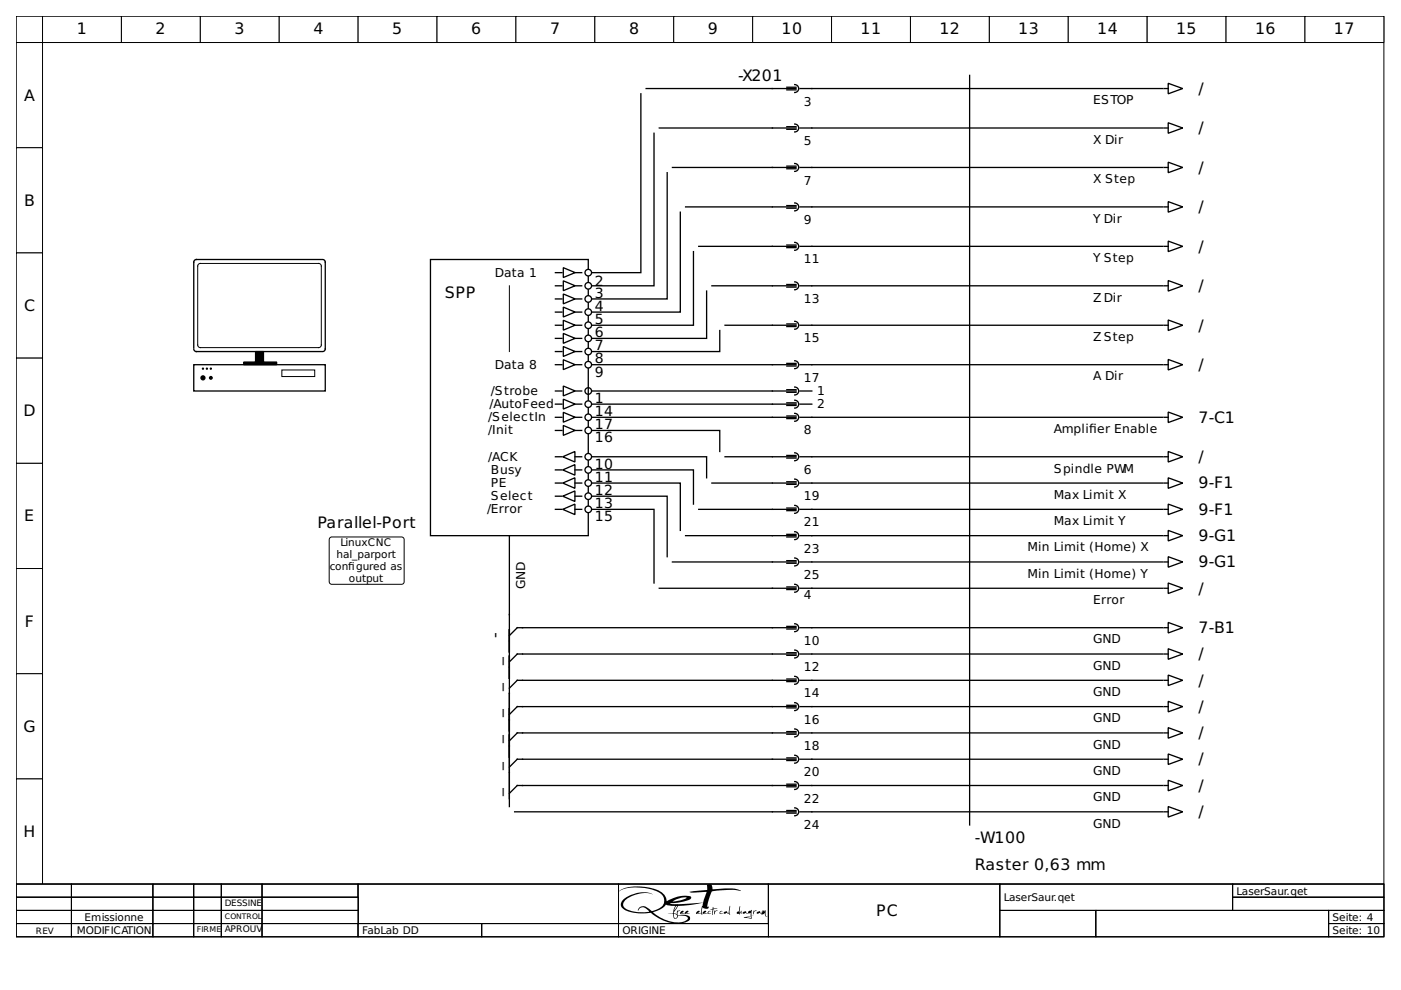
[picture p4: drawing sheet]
<svg xmlns="http://www.w3.org/2000/svg" width="297mm" height="210mm" viewBox="0 0 297 210" stroke-linecap="round" stroke-linejoin="round" font-family="sans-serif">
<path d="M3.4 3.4h290v184.1h-290z" fill="none" stroke="#000" stroke-width=".21"/>
<g fill="#fff" stroke="#000" stroke-width=".21">
<path d="M3.4 3.4h5.6v5.6h-5.6z"/>
<path d="M9 3.4h16.7v5.6h-16.7z"/>
<path d="M25.7 3.4h16.8v5.6h-16.8z"/>
<path d="M42.5 3.4h16.7v5.6h-16.7z"/>
<path d="M59.2 3.4h16.7v5.6h-16.7z"/>
<path d="M75.9 3.4h16.8v5.6h-16.8z"/>
<path d="M92.7 3.4h16.7v5.6h-16.7z"/>
<path d="M109.4 3.4h16.7v5.6h-16.7z"/>
<path d="M126.1 3.4h16.7v5.6h-16.7z"/>
<path d="M142.8 3.4h16.8v5.6h-16.8z"/>
<path d="M159.6 3.4h16.7v5.6h-16.7z"/>
<path d="M176.3 3.4h16.7v5.6h-16.7z"/>
<path d="M193 3.4h16.8v5.6h-16.8z"/>
<path d="M209.8 3.4h16.7v5.6h-16.7z"/>
<path d="M226.5 3.4h16.7v5.6h-16.7z"/>
<path d="M243.2 3.4h16.8v5.6h-16.8z"/>
<path d="M260 3.4h16.7v5.6h-16.7z"/>
<path d="M276.7 3.4h16.7v5.6h-16.7z"/>
<path d="M3.4 9h5.6v22.3h-5.6z"/>
<path d="M3.4 31.3h5.6v22.3h-5.6z"/>
<path d="M3.4 53.6h5.6v22.3h-5.6z"/>
<path d="M3.4 75.9h5.6v22.3h-5.6z"/>
<path d="M3.4 98.2h5.6v22.3h-5.6z"/>
<path d="M3.4 120.5h5.6v22.3h-5.6z"/>
<path d="M3.4 142.8h5.6v22.4h-5.6z"/>
<path d="M3.4 165.2h5.6v22.3h-5.6z"/>
<path d="M3.4 187.5h290v11.1h-290z"/>
<path d="M3.4 187.5h11.7v2.7h-11.7z"/>
</g>
<path d="M3.4 187.5h11.7v2.7h-11.7z" fill="none" stroke="#000" stroke-width=".21"/>
<path d="M15.1 187.5h17.3v2.7h-17.3z" fill="#fff" stroke="#000" stroke-width=".21"/>
<path d="M15.1 187.5h17.3v2.7h-17.3z" fill="none" stroke="#000" stroke-width=".21"/>
<path d="M32.4 187.5h8.7v2.7h-8.7z" fill="#fff" stroke="#000" stroke-width=".21"/>
<path d="M32.4 187.5h8.7v2.7h-8.7z" fill="none" stroke="#000" stroke-width=".21"/>
<path d="M41.1 187.5h5.8v2.7h-5.8z" fill="#fff" stroke="#000" stroke-width=".21"/>
<path d="M41.1 187.5h5.8v2.7h-5.8z" fill="none" stroke="#000" stroke-width=".21"/>
<path d="M46.9 187.5h8.7v2.7h-8.7z" fill="#fff" stroke="#000" stroke-width=".21"/>
<path d="M46.9 187.5h8.7v2.7h-8.7z" fill="none" stroke="#000" stroke-width=".21"/>
<path d="M55.6 187.5h20.3v2.7h-20.3z" fill="#fff" stroke="#000" stroke-width=".21"/>
<path d="M55.6 187.5h20.3v2.7h-20.3z" fill="none" stroke="#000" stroke-width=".21"/>
<path d="M75.9 187.5h55.2v8.3h-55.2z" fill="#fff" stroke="#000" stroke-width=".21"/>
<path d="M75.9 187.5h55.2v8.3h-55.2z" fill="none" stroke="#000" stroke-width=".21"/>
<path d="M131.1 187.5h31.8v8.3h-31.8z" fill="#fff" stroke="#000" stroke-width=".21"/>
<g fill="#000">
<path d="M144.4 193.2l.5-.1v.1l-.6 .4a.72 .72 0 0 0 1-.3l.5-.2 .2 .1-.1 .2-.6 .2h1l-.8 .2-.3-.2-.9 .2-.1-.2zM149.1 193.3l.5-.2 .1 .1-.6 .4a.97 .97 0 0 0 1.2-.4h.4l-.3 .1-.2 .4 .6-.1a.67 .67 0 0 1-.8 0l-.9 .2-.2-.1zM150.6 192.8l.5-.1v-.4l.2 .3h.5l.2 .1a.7 .7 0 0 0-.7 .2 .7 .7 0 0 0-.2 .7l-.1 .4 .1-1.2zM151.5 193l.1 .2 .6-.1a.58 .58 0 0 0-.7 .8l-.1-.5zM152.7 193.2h.5a.37 .37 0 0 0-.5 .4h.7l-.8 .1zM154.7 192.1v1.3l.1 .2h-.1l.1 .3h-.1a1.03 1.03 0 0 0-1.2-.2v-.3l.6-.2 .1 .2 .2 .2zM156.9 192.1l-.1 1.4 .4-.4v.6l-.2-.3-.1 .5-.7-.2v-.1l.4-.4zM159.8 193.1h.6a.59 .59 0 0 0-.6 .8zM160.5 193.4l.6-.3 .1 .3 .2 .2 .2-.6 .1 .5 .2-.5 .1 .3 .3-.3a1.18 1.18 0 0 0 .3 1.2l.2-.1-.5 .2-.2-.8-.2 .3-.1-.1-.2 .3a.83 .83 0 0 0-1.1-.3z"/>
<path d="M144.4 193.2l-.2 .5 .3 .1 .7-.2 .3 .2 .8-.2h-1l.7-.4a.52 .52 0 0 0-.9 .4l-.8 .1 .6-.4-.1-.2zM144.4 193.2l.4-.1 .1 .2-.5 .4 .7-.1 .7-.5 .1 .1v.2l-.6 .2h1l-.8 .2-.3-.2a.66 .66 0 0 1-1 0z"/>
<path d="M149.1 193.3l-.2 .4 .2 .1 .9-.2 .4 .2 .4-.2-.6 .1 .2-.4h.3l-.1-.2-.3 .1-.3 .4h-.3h-.6l.5-.2v-.3zM149.1 193.3l.3-.2 .3 .1-.1 .2-.5 .2 .2 .1a.78 .78 0 0 0 1-.5l.4 .1a.29 .29 0 0 0-.4 0 .29 .29 0 0 0 0 .4l.5-.1-.4 .2-.4-.2-.9 .2-.2-.1z"/>
<path d="M131.2 189l1.7-.7 2.9-.1a8.9 8.9 0 0 1 4.2 1.2l.3 .3a1.91 1.91 0 0 1-1.2 3.2l-1 .2a1.89 1.89 0 0 0-2.6-.7l-.3 .5 .1 .2a1.04 1.04 0 0 1 .8-.7 1.04 1.04 0 0 1 1 .4l.5 .4v.1a8.1 8.1 0 0 1-5-.7l-.5-.7v-.3l.7-.9 .9-.6 2.3-.7h1.3l1.1 .2-1.4-.4a7.1 7.1 0 0 0-3.9 .9 1.81 1.81 0 0 0-1.3 2.2 5.9 5.9 0 0 0 4.3 1.4l1.9-.2 1.7 1.2a6.3 6.3 0 0 0 6.5 .4 .7 .7 0 0 0 0-.8 .7 .7 0 0 0-.7-.3l-1.7 .1-.2-.2 .1-.6 .5-.2-.1-.1-.5 .1-.1 .7-.7-.3 1-1.4 2.8-.3 2.5-.4-.5 2.2h-.9l.6-.2 .1-.2-.2-.1-.3 .1-.3 .4 .2 .2 .8-.2 .3 .3-.1-.4 .2-1.2 .1 .2 .5 .2 .6-.2v-.3l-.2 .1v-.5l.9-2.8 4.3-.3 1.9 .2-1.6-.5-4.4 .2-.2-1a.58 .58 0 0 0-.8-.1 .58 .58 0 0 0-.2 .8v.4l-3.8 .4 .7 .2 3-.2-.7 2.3-5.1 .3h-1.4l-.6-.2 2.3-.2 2.1-.7 .1-.5-.8-.2-2 .2-2.3 1-.1-.4a3.7 3.7 0 0 0-3.3-2.4 10.6 10.6 0 0 0-6.2 .3zM131.2 189a7.8 7.8 0 0 1 6.3-.8l2.2 .6a2.62 2.62 0 0 1 1.7 2.3l.7-.4a6.4 6.4 0 0 1 4.3-.6l.1 .4a8 8 0 0 1-4.1 1h-.4l.6 .2h1.4l5.1-.3 .7-2.3-3 .2-.7-.2 3.8-.4v-1l.2-.2a.84 .84 0 0 1 1 1.1l2.7-.2a6.1 6.1 0 0 1 3.2 .4l.1 .1-2.2-.2-3.8 .3a5.3 5.3 0 0 0-1.1 2.6v.7h.3l-.1 .2-.3 .2a.69 .69 0 0 1-.9-.4l-.2 1.2 .1 .4-.3-.3-.8 .2-.2-.2 .3-.4 .3-.1 .2 .1-.1 .2-.6 .2h.9l.5-2.2-2.5 .4-2.8 .3-.9 1.5 .6 .2 .1-.8 .6 .1-.4 .1a.61 .61 0 0 0 0 .9l1-.1 .9 .1 .5 .2 .1 .4a1.37 1.37 0 0 1-1.4 1l-1.4 .1-1-.1a15.6 15.6 0 0 1-4.7-2.2l-2.7 .1-1.5-.2-1.2-.5a1.21 1.21 0 0 1-.8-1.2 3.8 3.8 0 0 1 3-2.2l2.2-.3 .9 .1 .7 .3a5.9 5.9 0 0 0-6.1 1.6 1.08 1.08 0 0 0 .8 1.7l2.4 .5 2.2-.1-.8-.7-.6-.2-.6 .2-.5 .4a1.11 1.11 0 0 1 1.4-.9l1.6 1.1 2-.9a1.41 1.41 0 0 0 .6-1.2 2.19 2.19 0 0 0-1.9-2.3l-1.9-.5a8 8 0 0 0-5.9 .8zM142.6 191.1l1.5-.7 1-.1h.5a6.5 6.5 0 0 1-2.9 .8zM142.6 191.1l1.8-.2 1.2-.6h-.5l-1 .1zM138.5 193.4a5.3 5.3 0 0 0 2.6-1.5l.1-.1 2 .3-.5 1.5-1.1 .2 1.1-.1a.96 .96 0 0 0 .5 1.1l.5-.5a1.17 1.17 0 0 1 1.4-.1 .66 .66 0 0 1 .7 .6l-.3 .4-.7 .3a7.5 7.5 0 0 1-6-1.8zM138.4 193.4a8.7 8.7 0 0 0 3.9 2 3.5 3.5 0 0 0 3.5-.6 1.11 1.11 0 0 0-1.3-.7l-.7 .1-.4 .5h-.5l-.2-1-1.1 .1 1.1-.2 .5-1.5-2-.3a3.4 3.4 0 0 1-2.5 1.5zM143.4 192.1h.2l-.6 1zM143.3 192.1l-.3 1 .6-1zM142.9 193.7l.6 .3 .1 .3a.37 .37 0 0 1-.2 .3 .37 .37 0 0 1-.4-.1zM142.9 193.7a.73 .73 0 0 0 .4 1l.3-.3v-.3z"/>
<path d="M131.2 189h.1a9.2 9.2 0 0 1 6.1-.6 4.4 4.4 0 0 1 3.3 1.9 1.98 1.98 0 0 1-1.6 2.6l-1 .2a2.07 2.07 0 0 0-2.3-.8l-.4 .4-.2 .3a1.2 1.2 0 0 1 1.1-.7 1.2 1.2 0 0 1 1.1 .7l.2 .3a8.1 8.1 0 0 1-5-.7 1.14 1.14 0 0 1 .2-1.9 6.4 6.4 0 0 1 5.6-1.1 5.8 5.8 0 0 0-6.7 1.7 1.62 1.62 0 0 0 1.5 1.9 14.9 14.9 0 0 0 4.9 .4 7.4 7.4 0 0 0 7.9 1.7 .68 .68 0 0 0 .3-.9 .68 .68 0 0 0-.8-.4l-1.7 .1a.59 .59 0 0 1-.1-.6 .59 .59 0 0 1 .5-.4h-.6l-.1 .7-.7-.3 1-1.4 2.8-.3 2.5-.4-.1 .6a1.28 1.28 0 0 0-.4 1.2v.4h-.9l.7-.4h-.5l-.3 .5 1-.1 .2 .3h.2a1.53 1.53 0 0 1 0-1.6 .79 .79 0 0 0 1.3 .1v-.2l-.3 .1v-.3l.7-2.6a.51 .51 0 0 1 .7-.5 16.1 16.1 0 0 1 5.7 0 5.3 5.3 0 0 0-3.3-.5l-2.7 .2-.1-.5a.59 .59 0 0 0-.7-.7 .59 .59 0 0 0-.4 .9v.4l-3.8 .4 .7 .2 3-.2-.7 2.3-5.1 .3h-1.4l-.6-.2 1.9-.1a4.9 4.9 0 0 0 2.6-.9v-.4a6.5 6.5 0 0 0-5.1 1 3 3 0 0 0-2.8-2.7 10.9 10.9 0 0 0-6.8 .2zM142.6 191.1a4.1 4.1 0 0 1 3-.8 6.2 6.2 0 0 1-3 .8zM138.4 193.4a5.8 5.8 0 0 0 2.9-1.6l1.9 .3-.5 1.5-1.1 .2 1.1-.1v.5a.58 .58 0 0 0 .5 .6l.5-.5a1.88 1.88 0 0 1 2.1 .3 1.33 1.33 0 0 1-1.5 .9 8.2 8.2 0 0 1-5.9-2.1zM143.3 192.1h.2l-.5 1zM142.9 193.7a.59 .59 0 0 1 .7 .7l-.5 .3-.2-.4z"/>
<path d="M150.6 192.8h.5l-.1 1 .1 .2 .2-1.2 .8-.1-.3-.1h-.5l-.1-.3-.1 .4zM150.6 192.8l.5-.1 .1-.4 .1 .3h.5l.3 .1a.73 .73 0 0 0-.8 .2 .73 .73 0 0 0-.2 .7l-.1 .4 .1-1.2z"/>
<path d="M151.5 193v.9l.1-.6 .6-.2-.6 .1zM151.5 193l.1 .2 .6-.1a.61 .61 0 0 0-.7 .8z"/>
<path d="M152.7 193.2l-.1 .5 .8-.1h-.7l.1-.3 .4-.1zM152.7 193.2h.5l-.4 .1-.1 .3h.7l-.8 .1z"/>
<path d="M154.7 192.1l-.2 1.5-.3-.1-.1-.3-.5 .1-.1 .4 .5-.2 .8 .4-.1-.2 .1-.1-.1-.1zM154.7 192.1v1.4l.1 .1h-.1l.1 .3-.7-.4-.6 .2 .1-.4 .5-.1 .1 .3 .3 .1z"/>
<path d="M156.9 192.1l-.2 .8a.39 .39 0 0 1-.4 .5l-.1 .3 .7 .2 .1-.5 .2 .4v-.7l-.4 .4zM156.9 192.1l-.1 1.4 .4-.4v.7l-.2-.4-.1 .5-.7-.2 .1-.3a.39 .39 0 0 0 .4-.5z"/>
<path d="M157.6 193.3l-.1 .3 .1 .1 .5-.2 .3 .2 .8-.2v.7l-1.5 .3 1.6 .3v-.6l.5-.1-.5 .1v-1.3l-.2 .2-.3 .1-.2 .4-.4-.1-.1-.3zM157.6 193.3l.5-.1 .1 .3 .4 .1a.48 .48 0 0 1 .6-.5l.1-.2 .1 .1-.1 1.2 .5-.1-.5 .1v.6l-1.7-.3 1.6-.3v-.7l-.8 .2-.3-.2-.5 .2-.1-.1zM158.3 194.5l.9-.2v.4zM158.3 194.5l.9 .2v-.4z"/>
<path d="M157.5 193.4v.3h.2l.4-.2 .3 .2 .8-.2v.7l-1.6 .3 1.7 .3v-.6l.5-.1-.5 .1 .1-1.2-.1-.1-.1 .1a.62 .62 0 0 0-.7 .6l-.3-.1-.1-.3zM158.3 194.5l.9-.2v.4z"/>
<path d="M159.8 193v.9l.1-.6 .5-.2-.5 .1zM159.8 193l.1 .2 .5-.1v.1a.41 .41 0 0 0-.5 .4l-.1 .3z"/>
<path d="M160.5 193.4v.3l.5-.2 .5 .2v.3l.6-.4a.53 .53 0 0 0 .5 .7l.2-.2-.2 .1a1.06 1.06 0 0 1-.3-1.2l-.3 .3-.1-.3-.2 .5-.1-.5-.2 .6-.2-.1-.1-.4zM160.5 193.4l.6-.2 .1 .3 .2 .1 .2-.6 .1 .5 .2-.5 .1 .4 .3-.4v1.1l.2 .2 .3-.2-.5 .2-.2-.8-.2 .3-.1-.1-.3 .3v-.3l-.5-.2-.5 .2z"/>
</g>
<path d="M131.1 187.5h31.8v8.3h-31.8z" fill="none" stroke="#000" stroke-width=".21"/>
<path d="M162.9 187.5h49.1v11.1h-49.1z" fill="#fff" stroke="#000" stroke-width=".21"/>
<path d="M162.9 187.5h49.1v11.1h-49.1z" fill="none" stroke="#000" stroke-width=".21"/>
<path d="M212 187.5h49.3v5.5h-49.3z" fill="#fff" stroke="#000" stroke-width=".21"/>
<path d="M212 187.5h49.3v5.5h-49.3z" fill="none" stroke="#000" stroke-width=".21"/>
<path d="M261.3 187.5h32.1v2.7h-32.1z" fill="#fff" stroke="#000" stroke-width=".21"/>
<path d="M261.3 187.5h32.1v2.7h-32.1z" fill="none" stroke="#000" stroke-width=".21"/>
<path d="M3.4 190.2h11.7v2.8h-11.7z" fill="#fff" stroke="#000" stroke-width=".21"/>
<path d="M3.4 190.2h11.7v2.8h-11.7z" fill="none" stroke="#000" stroke-width=".21"/>
<path d="M15.1 190.2h17.3v2.8h-17.3z" fill="#fff" stroke="#000" stroke-width=".21"/>
<path d="M15.1 190.2h17.3v2.8h-17.3z" fill="none" stroke="#000" stroke-width=".21"/>
<path d="M32.4 190.2h8.7v2.8h-8.7z" fill="#fff" stroke="#000" stroke-width=".21"/>
<path d="M32.4 190.2h8.7v2.8h-8.7z" fill="none" stroke="#000" stroke-width=".21"/>
<path d="M41.1 190.2h5.8v2.8h-5.8z" fill="#fff" stroke="#000" stroke-width=".21"/>
<path d="M41.1 190.2h5.8v2.8h-5.8z" fill="none" stroke="#000" stroke-width=".21"/>
<path d="M46.9 190.2h8.7v2.8h-8.7z" fill="#fff" stroke="#000" stroke-width=".21"/>
<path d="M46.9 190.2h8.7v2.8h-8.7z" fill="none" stroke="#000" stroke-width=".21"/>
<path d="M55.6 190.2h20.3v2.8h-20.3z" fill="#fff" stroke="#000" stroke-width=".21"/>
<path d="M55.6 190.2h20.3v2.8h-20.3z" fill="none" stroke="#000" stroke-width=".21"/>
<path d="M261.3 190.2h32.1v2.8h-32.1z" fill="#fff" stroke="#000" stroke-width=".21"/>
<path d="M261.3 190.2h32.1v2.8h-32.1z" fill="none" stroke="#000" stroke-width=".21"/>
<path d="M3.4 193h11.7v2.8h-11.7z" fill="#fff" stroke="#000" stroke-width=".21"/>
<path d="M3.4 193h11.7v2.8h-11.7z" fill="none" stroke="#000" stroke-width=".21"/>
<path d="M15.1 193h17.3v2.8h-17.3z" fill="#fff" stroke="#000" stroke-width=".21"/>
<path d="M15.1 193h17.3v2.8h-17.3z" fill="none" stroke="#000" stroke-width=".21"/>
<path d="M32.4 193h8.7v2.8h-8.7z" fill="#fff" stroke="#000" stroke-width=".21"/>
<path d="M32.4 193h8.7v2.8h-8.7z" fill="none" stroke="#000" stroke-width=".21"/>
<path d="M41.1 193h5.8v2.8h-5.8z" fill="#fff" stroke="#000" stroke-width=".21"/>
<path d="M41.1 193h5.8v2.8h-5.8z" fill="none" stroke="#000" stroke-width=".21"/>
<path d="M46.9 193h8.7v2.8h-8.7z" fill="#fff" stroke="#000" stroke-width=".21"/>
<path d="M46.9 193h8.7v2.8h-8.7z" fill="none" stroke="#000" stroke-width=".21"/>
<path d="M55.6 193h20.3v2.8h-20.3z" fill="#fff" stroke="#000" stroke-width=".21"/>
<path d="M55.6 193h20.3v2.8h-20.3z" fill="none" stroke="#000" stroke-width=".21"/>
<path d="M212 193h20.3v5.6h-20.3z" fill="#fff" stroke="#000" stroke-width=".21"/>
<path d="M212 193h20.3v5.6h-20.3z" fill="none" stroke="#000" stroke-width=".21"/>
<path d="M232.3 193h49.4v5.6h-49.4z" fill="#fff" stroke="#000" stroke-width=".21"/>
<path d="M232.3 193h49.4v5.6h-49.4z" fill="none" stroke="#000" stroke-width=".21"/>
<path d="M281.7 193h11.7v2.8h-11.7z" fill="#fff" stroke="#000" stroke-width=".21"/>
<path d="M281.7 193h11.7v2.8h-11.7z" fill="none" stroke="#000" stroke-width=".21"/>
<path d="M3.4 195.8h11.7v2.8h-11.7z" fill="#fff" stroke="#000" stroke-width=".21"/>
<path d="M3.4 195.8h11.7v2.8h-11.7z" fill="none" stroke="#000" stroke-width=".21"/>
<path d="M15.1 195.8h17.3v2.8h-17.3z" fill="#fff" stroke="#000" stroke-width=".21"/>
<path d="M15.1 195.8h17.3v2.8h-17.3z" fill="none" stroke="#000" stroke-width=".21"/>
<path d="M32.4 195.8h8.7v2.8h-8.7z" fill="#fff" stroke="#000" stroke-width=".21"/>
<path d="M32.4 195.8h8.7v2.8h-8.7z" fill="none" stroke="#000" stroke-width=".21"/>
<path d="M41.1 195.8h5.8v2.8h-5.8z" fill="#fff" stroke="#000" stroke-width=".21"/>
<path d="M41.1 195.8h5.8v2.8h-5.8z" fill="none" stroke="#000" stroke-width=".21"/>
<path d="M46.9 195.8h8.7v2.8h-8.7z" fill="#fff" stroke="#000" stroke-width=".21"/>
<path d="M46.9 195.8h8.7v2.8h-8.7z" fill="none" stroke="#000" stroke-width=".21"/>
<path d="M55.6 195.8h20.3v2.8h-20.3z" fill="#fff" stroke="#000" stroke-width=".21"/>
<path d="M55.6 195.8h20.3v2.8h-20.3z" fill="none" stroke="#000" stroke-width=".21"/>
<path d="M75.9 195.8h26.2v2.8h-26.2z" fill="#fff" stroke="#000" stroke-width=".21"/>
<path d="M75.9 195.8h26.2v2.8h-26.2z" fill="none" stroke="#000" stroke-width=".21"/>
<path d="M102.1 195.8h29v2.8h-29z" fill="#fff" stroke="#000" stroke-width=".21"/>
<path d="M102.1 195.8h29v2.8h-29z" fill="none" stroke="#000" stroke-width=".21"/>
<path d="M131.1 195.8h31.8v2.8h-31.8z" fill="#fff" stroke="#000" stroke-width=".21"/>
<path d="M131.1 195.8h31.8v2.8h-31.8z" fill="none" stroke="#000" stroke-width=".21"/>
<path d="M281.7 195.8h11.7v2.8h-11.7z" fill="#fff" stroke="#000" stroke-width=".21"/>
<path d="M281.7 195.8h11.7v2.8h-11.7z" fill="none" stroke="#000" stroke-width=".21"/>
<g fill="none" stroke="#000" stroke-width=".28">
<path d="M135.9 19.9v37.9h-11.2M166.8 18.5h2M166.8 19.1h2M168.5 17.9a.84 .84 0 0 1 .8 .9 .84 .84 0 0 1-.8 .8M168.8 18.8h-31.8M169.6 18.8h77M205.6 16v158.9M138.7 28.3v32.3h-14M141.5 36.6v26.8h-16.8M166.8 35.2h2M166.8 35.8h2M166.8 26.9h2"/>
<path d="M166.8 27.4h2M168.5 34.7a.84 .84 0 0 1 .8 .8 .84 .84 0 0 1-.8 .8M168.5 26.3a.84 .84 0 0 1 .8 .8 .84 .84 0 0 1-.8 .9M168.8 35.5h-26.2M168.8 27.1h-29M169.6 35.5h77M169.6 27.1h77M119.4 59.5l2.5 1.1-2.5 1zM144.2 45v21.2h-19.5M145.4 43.9h23.4M147 53.3v15.7h-22.3M166.8 52h2"/>
<path d="M166.8 52.5h2M166.8 43.6h2M166.8 44.1h2M168.5 59.8a.84 .84 0 0 1 .8 .8 .84 .84 0 0 1-.8 .8M168.5 51.4a.84 .84 0 0 1 .8 .8 .84 .84 0 0 1-.8 .9M168.5 43a.84 .84 0 0 1 .8 .9 .84 .84 0 0 1-.8 .8M168.8 52.2h-20.7M169.6 52.2h77M246.6 43.9h-77M119.4 65.1l2.5 1.1-2.5 1zM119.4 67.9l2.5 1.1-2.5 1zM119.4 70.7l2.5 1-2.5 1.1z"/>
<path d="M119.4 76.3l2.5 1-2.5 1.1zM119.4 73.5l2.5 1-2.5 1.1zM124.7 77.3h44.1M149.8 61.7v10h-25.1M150.9 60.6h17.9M152.6 70.1v4.4h-27.9M166.8 77h2M166.8 77.6h2M166.8 68.7h2M166.8 69.2h2M166.8 60.3h2M166.8 60.9h2"/>
<path d="M168.5 76.5a.84 .84 0 0 1 .8 .8 .84 .84 0 0 1-.8 .9M168.5 68.1a.84 .84 0 0 1 .8 .9 .84 .84 0 0 1-.8 .8M168.8 69h-15.1M169.6 69h77M246.6 77.3h-77M246.6 60.6h-77M117.8 99.6h1.3M119.4 90.2l2.5 1.1-2.5 1zM119.4 84.6l2.5 1.1-2.5 1zM119.4 81.8l2.5 1.1-2.5 1zM119.4 87.4l2.5 1.1-2.5 1zM124.7 82.9h44.1"/>
<path d="M124.7 88.5h44.1M124.7 96.8h25.1v4.5M124.7 99.6h22.3v7.3M124.7 91.3h27.9v4.4M166.8 85.4h2M166.8 86h2M166.8 82.6h2M166.8 83.2h2M166.8 96.6h2M166.8 97.1h2M166.8 88.2h2M166.8 88.8h2"/>
<path d="M168.5 84.9a.84 .84 0 0 1 .8 .8 .84 .84 0 0 1-.8 .8M168.5 82.1a.84 .84 0 0 1 .8 .8 .84 .84 0 0 1-.8 .8M168.5 96a.84 .84 0 0 1 .8 .8 .84 .84 0 0 1-.8 .9M168.5 87.6a.84 .84 0 0 1 .8 .9 .84 .84 0 0 1-.8 .8M168.8 85.7h-44.1M168.8 96.8h-15.1M169.6 96.8h77M169.6 85.7h2.5M169.6 82.9h2.5M246.6 88.5h-77M108 113.6v16.7M117.8 108h1.3"/>
<path d="M117.8 102.4h1.3M117.8 105.2h1.3M124.7 108h14v15.6M124.7 102.4h19.5v10.1M124.7 105.2h16.8v12.8M145.4 113.6h23.4M148.1 108h20.7M166.8 118.9h2M166.8 119.4h2M166.8 113.3h2M166.8 113.9h2M166.8 107.7h2"/>
<path d="M166.8 108.3h2M166.8 102.1h2M166.8 102.7h2M168.5 118.3a.84 .84 0 0 1 .8 .8 .84 .84 0 0 1-.8 .9M168.5 112.7a.84 .84 0 0 1 .8 .9 .84 .84 0 0 1-.8 .8M168.5 107.2a.84 .84 0 0 1 .8 .8 .84 .84 0 0 1-.8 .8M168.5 101.6a.84 .84 0 0 1 .8 .8 .84 .84 0 0 1-.8 .9M168.8 119.1h-26.2M168.8 102.4h-17.9M169.6 119.1h77M169.6 102.4h77M246.6 113.6h-77"/>
<path d="M246.6 108h-77M108 138.9v5.1zM108 133.4v5zM110.8 138.7h58M110.8 133.1h58M166.8 124.4h2M166.8 125h2M166.8 138.4h2M166.8 138.9h2M166.8 132.8h2M166.8 133.4h2M168.5 123.9a.84 .84 0 0 1 .8 .8 .84 .84 0 0 1-.8 .9"/>
<path d="M168.5 137.8a.84 .84 0 0 1 .8 .9 .84 .84 0 0 1-.8 .8M168.5 132.3a.84 .84 0 0 1 .8 .8 .84 .84 0 0 1-.8 .8M168.8 124.7h-29M169.6 124.7h77M246.6 138.7h-77M246.6 133.1h-77M246.8 124.7h.9M247.7 123.6l3 1.1-3 1.1zM108 150.1v5zM108 155.7v5zM110.8 144.2h58M166.8 149.5h2"/>
<path d="M166.8 150.1h2M166.8 155.1h2M166.8 155.7h2M166.8 144h2M166.8 144.5h2M168.5 149a.84 .84 0 0 1 .8 .8 .84 .84 0 0 1-.8 .9M168.5 154.6a.84 .84 0 0 1 .8 .8 .84 .84 0 0 1-.8 .8M168.5 143.4a.84 .84 0 0 1 .8 .8 .84 .84 0 0 1-.8 .9M168.8 149.8h-59.1l-1.7 1.7M168.8 155.4h-59.1l-1.7 1.7M246.6 149.8h-77M246.6 155.4h-77"/>
<path d="M246.6 144.2h-77M246.8 155.4h.9M246.8 149.8h.9M247.7 159.9l3 1.1-3 1.1zM247.7 154.3l3 1.1-3 1.1zM247.7 148.7l3 1.1-3 1.1zM108 169.3v-22.3v24M109.1 172.1h59.7M166.8 166.3h2M166.8 166.8h2M166.8 160.7h2M166.8 161.2h2"/>
<path d="M166.8 171.8h2M166.8 172.4h2M168.5 165.7a.84 .84 0 0 1 .8 .8 .84 .84 0 0 1-.8 .9M168.5 160.1a.84 .84 0 0 1 .8 .9 .84 .84 0 0 1-.8 .8M168.5 171.3a.84 .84 0 0 1 .8 .8 .84 .84 0 0 1-.8 .9M168.8 166.5h-59.1l-1.7 1.7M168.8 161h-59.1l-1.7 1.6M246.6 166.5h-77M246.6 161h-77M246.6 172.1h-77M246.8 166.5h.9M246.8 161h.9"/>
<path d="M247.7 165.4l3 1.1-3 1.2z"/>
</g>
<circle cx="124.7" cy="82.9" r=".7" fill="#fff" stroke="#000" stroke-width=".28"/>
<path d="M91.3 55h33.4v58.6h-33.4z" fill="none" stroke="#000" stroke-width=".28"/>
<g fill="#fff" stroke="#000" stroke-width=".28">
<circle cx="124.7" cy="85.7" r=".7"/>
<circle cx="124.7" cy="91.3" r=".7"/>
<circle cx="124.7" cy="96.8" r=".7"/>
<circle cx="124.7" cy="88.5" r=".7"/>
</g>
<path d="M119.4 62.3l2.5 1.1-2.5 1zM117.8 96.8h1.3M117.8 91.3h1.3M121.9 99.6h1.4" fill="none" stroke="#000" stroke-width=".28"/>
<circle cx="124.7" cy="60.6" r=".7" fill="#fff" stroke="#000" stroke-width=".28"/>
<g fill="none" stroke="#000" stroke-width=".28">
<path d="M117.8 63.4h1.3M117.8 66.2h1.3M117.8 69h1.3M117.8 77.3h1.3M117.8 60.6h1.3M117.8 74.5h1.3M117.8 71.7h1.3M117.8 88.5h1.3M117.8 82.9h1.3M117.8 85.7h1.3M121.9 108h1.4M121.9 105.2h1.4"/>
<path d="M121.9 102.4h1.4"/>
</g>
<g fill="#fff" stroke="#000" stroke-width=".28">
<circle cx="124.7" cy="99.6" r=".7"/>
<circle cx="124.7" cy="66.2" r=".7"/>
</g>
<path d="M121.9 66.2h1.4M121.9 71.7h1.4M121.9 63.4h1.4M121.9 60.6h1.4M121.9 69h1.4M121.9 77.3h1.4M119.3 108l2.6-1.1v2.2z" fill="none" stroke="#000" stroke-width=".28"/>
<circle cx="124.7" cy="102.4" r=".7" fill="#fff" stroke="#000" stroke-width=".28"/>
<path d="M121.9 74.5h1.4M119.3 99.6l2.6-1.1v2.2zM121.9 96.8h1.4M121.9 91.3h1.4M121.9 85.7h1.4M121.9 82.9h1.4M121.9 88.5h1.4M119.3 105.2l2.6-1.1v2.2zM119.3 102.4l2.6-1.1v2.2z" fill="none" stroke="#000" stroke-width=".28"/>
<g fill="#fff" stroke="#000" stroke-width=".28">
<circle cx="124.7" cy="105.2" r=".7"/>
<circle cx="124.7" cy="108" r=".7"/>
<circle cx="124.7" cy="71.7" r=".7"/>
<circle cx="124.7" cy="63.4" r=".7"/>
<circle cx="124.7" cy="77.3" r=".7"/>
<circle cx="124.7" cy="74.5" r=".7"/>
<circle cx="124.7" cy="69" r=".7"/>
<circle cx="124.7" cy="57.8" r=".7"/>
</g>
<g fill="none" stroke="#000" stroke-width=".28">
<path d="M246.8 18.8h.9M247.7 17.7l3 1.1-3 1.1zM246.8 27.1h.9M246.8 35.5h.9M247.7 26l3 1.1-3 1.2zM247.7 34.4l3 1.1-3 1.1zM68.1 55l-26.7 .1-.3 .5v18.1M68.4 55l.5 .3 .1 .3v18.4l-.1 .3-.5 .2M117.8 57.8h1.3M119.4 56.8l2.5 1-2.5 1zM121.9 57.8h1.4M246.8 43.9h.9"/>
<path d="M246.8 52.2h.9M247.7 42.8l3 1.1-3 1.1zM247.7 51.1l3 1.1-3 1.1zM247.7 59.5l3 1.1-3 1.1zM41.1 77.3h27.9v5.6h-27.9zM41.1 74l.3 .5h.2h26.5M246.8 60.6h.9M246.8 69h.9M246.8 77.3h.9M247.7 67.8l3 1.2-3 1.1zM247.7 76.2l3 1.1-3 1.1zM119.3 96.8l2.6-1.1v2.3z"/>
<path d="M246.8 88.5h.9M246.8 96.8h.9M247.7 87.4l3 1.1-3 1.1zM247.7 95.7l3 1.1-3 1.2zM246.8 102.4h.9M246.8 108h.9M246.8 113.6h.9M246.8 119.1h.9M247.7 101.3l3 1.1-3 1.1zM247.7 106.9l3 1.1-3 1.1zM247.7 112.5l3 1.1-3 1.1zM247.7 118l3 1.1-3 1.2z"/>
<path d="M108 130.3v16.7M110.8 133.1h-1.1l-1.7 1.7M110.8 138.7h-1.1l-1.7 1.6M246.8 133.1h.9M246.8 138.7h.9M247.7 132l3 1.1-3 1.1zM247.7 137.6l3 1.1-3 1.1zM110.8 144.2h-1.1l-1.7 1.7M246.8 144.2h.9M247.7 143.1l3 1.1-3 1.2zM246.8 172.1h.9M247.7 171l3 1.1-3 1.1z"/>
</g>
<path d="M42.2 55.9h25.6l.3 .5-.1 17-.4 .3-25.4-.1-.3-.5v-16.7zM59.8 78.4h6.9v1.4h-6.9zM108 60.6v13.9M69.9 114.1l.5-.2h15l.3 .5-.1 9.2-.5 .3-15-.1-.3-.5z" fill="none" stroke="#000" stroke-width=".21"/>
<g fill="#000" stroke="#000" stroke-width=".21">
<circle cx="43" cy="78.2" r=".14"/>
<circle cx="43.9" cy="78.2" r=".14"/>
<circle cx="44.7" cy="78.2" r=".14"/>
</g>
<g fill="#000" stroke="#000" stroke-width=".28">
<path d="M51.7 76.8h2.5v-2.3h1.7v2.3h2.7v.5h-6.9z" fill-rule="evenodd"/>
<circle cx="43" cy="80.1" r=".42"/>
<circle cx="44.7" cy="80.1" r=".28"/>
</g>
<g font-size="3.3">
<text x="16.3" y="7.3">1</text>
<text x="33" y="7.3">2</text>
<text x="49.7" y="7.3">3</text>
<text x="66.5" y="7.3">4</text>
<text x="83.2" y="7.3">5</text>
<text x="99.9" y="7.3">6</text>
<text x="116.6" y="7.3">7</text>
<text x="133.4" y="7.3">8</text>
<text x="150.1" y="7.3">9</text>
<text x="165.7" y="7.3">10</text>
<text x="182.4" y="7.3">11</text>
<text x="199.2" y="7.3">12</text>
<text x="215.9" y="7.3">13</text>
<text x="232.6" y="7.3">14</text>
<text x="249.4" y="7.3">15</text>
<text x="266.1" y="7.3">16</text>
<text x="282.8" y="7.3">17</text>
<text x="156.5" y="17.1">-X201</text>
<text x="5.1" y="21.3">A</text>
<text x="254.1" y="19.9">/</text>
<text x="254.1" y="28.3">/</text>
<text x="254.1" y="36.6">/</text>
<text x="5.1" y="43.6">B</text>
<text x="254.1" y="45">/</text>
<text x="254.1" y="53.3">/</text>
<text x="5.1" y="66">C</text>
<text x="94.3" y="63.1">SPP</text>
<text x="254.1" y="61.7">/</text>
<text x="254.1" y="70.1">/</text>
<text x="254.1" y="78.4">/</text>
<text x="5" y="88.3">D</text>
<text x="254.1" y="89.6">7-C1</text>
<text x="254.1" y="98">/</text>
<text x="254.1" y="103.5">9-F1</text>
<text x="5.1" y="110.6">E</text>
<text x="67.3" y="111.9">Parallel-Port</text>
<text x="254.1" y="109.1">9-F1</text>
<text x="254.1" y="114.7">9-G1</text>
<text x="254.1" y="125.8">/</text>
<text x="254.1" y="120.3">9-G1</text>
<text x="5.3" y="132.9">F</text>
<text x="106" y="135.3" transform="rotate(-90 106 135.3)">-</text>
<text x="254.1" y="134.2">7-B1</text>
<text x="106" y="140.9" transform="rotate(-90 106 140.9)">_</text>
<text x="254.1" y="139.8">/</text>
<text x="106" y="146.5" transform="rotate(-90 106 146.5)">_</text>
<text x="254.1" y="145.4">/</text>
<text x="5" y="155.2">G</text>
<text x="106" y="152" transform="rotate(-90 106 152)">_</text>
<text x="254.1" y="150.9">/</text>
<text x="106" y="157.6" transform="rotate(-90 106 157.6)">_</text>
<text x="254.1" y="156.5">/</text>
<text x="106" y="163.2" transform="rotate(-90 106 163.2)">_</text>
<text x="254.1" y="167.7">/</text>
<text x="254.1" y="162.1">/</text>
<text x="106" y="168.8" transform="rotate(-90 106 168.8)">_</text>
<text x="254.1" y="173.2">/</text>
<text x="5" y="177.5">H</text>
<text x="206.7" y="178.8">-W100</text>
<text x="206.7" y="184.4">Raster 0,63 mm</text>
<text x="185.8" y="194.2">PC</text>
</g>
<g font-size="3">
<text x="126.1" y="63.1">3</text>
<text x="126.1" y="65.9">4</text>
<text x="126.1" y="60.6">2</text>
<text x="126.1" y="68.7">5</text>
<text x="126.1" y="71.5">6</text>
<text x="126.1" y="74.3">7</text>
<text x="126.1" y="77">8</text>
<text x="126.1" y="79.8">9</text>
<text x="126.1" y="88.2">14</text>
<text x="126.1" y="85.4">1</text>
<text x="126.1" y="93.8">16</text>
<text x="126.1" y="91">17</text>
<text x="126.1" y="99.4">10</text>
<text x="126.1" y="102.1">11</text>
<text x="126.1" y="107.7">13</text>
<text x="126.1" y="104.9">12</text>
<text x="126.1" y="110.5">15</text>
</g>
<g font-size="2.6">
<text x="170.5" y="22.4">3</text>
<text x="231.8" y="22.1">ESTOP</text>
<text x="170.5" y="30.8">5</text>
<text x="231.8" y="30.5">X Dir</text>
<text x="170.5" y="39.1">7</text>
<text x="231.8" y="38.8">X Step</text>
<text x="170.5" y="47.5">9</text>
<text x="231.8" y="47.2">Y Dir</text>
<text x="104.9" y="58.6">Data 1</text>
<text x="170.5" y="55.9">11</text>
<text x="231.8" y="55.6">Y Step</text>
<text x="170.5" y="64.2">13</text>
<text x="231.8" y="63.9">Z Dir</text>
<text x="170.5" y="72.6">15</text>
<text x="231.8" y="72.3">Z Step</text>
<text x="104.1" y="83.7">/Strobe</text>
<text x="104.9" y="78.2">Data 8</text>
<text x="170.5" y="81">17</text>
<text x="173.2" y="83.7">1</text>
<text x="231.8" y="80.7">A Dir</text>
<text x="103.5" y="89.3">/SelectIn</text>
<text x="103.8" y="86.5">/AutoFeed</text>
<text x="173.2" y="86.5">2</text>
<text x="103.5" y="92.1">/Init</text>
<text x="170.5" y="92.1">8</text>
<text x="223.4" y="91.8">Amplifer Enable</text>
<text x="231" y="91.8">i</text>
<text x="103.5" y="97.7">/ACK</text>
<text x="104.1" y="100.5">Busy</text>
<text x="170.5" y="100.5">6</text>
<text x="223.4" y="100.2">Spindle PWM</text>
<text x="104.1" y="106">Select</text>
<text x="104.1" y="103.3">PE</text>
<text x="170.5" y="106">19</text>
<text x="223.4" y="105.8">Max Limit X</text>
<text x="103.3" y="108.8">/Error</text>
<text x="170.5" y="111.6">21</text>
<text x="223.4" y="111.3">Max Limit Y</text>
<text x="170.5" y="117.2">23</text>
<text x="217.8" y="116.9">Min Limit (Home) X</text>
<text x="111.3" y="124.9" transform="rotate(-90 111.3 124.9)">GND</text>
<text x="170.5" y="122.8">25</text>
<text x="217.8" y="122.5">Min Limit (Home) Y</text>
<text x="170.5" y="127">4</text>
<text x="231.8" y="128.1">Error</text>
<text x="170.5" y="136.7">10</text>
<text x="231.8" y="136.4">GND</text>
<text x="170.5" y="142.3">12</text>
<text x="231.8" y="142">GND</text>
<text x="170.5" y="147.9">14</text>
<text x="231.8" y="147.6">GND</text>
<text x="170.5" y="153.4">16</text>
<text x="231.8" y="153.2">GND</text>
<text x="170.5" y="159">18</text>
<text x="231.8" y="158.7">GND</text>
<text x="170.5" y="164.6">20</text>
<text x="231.8" y="164.3">GND</text>
<text x="170.5" y="170.2">22</text>
<text x="231.8" y="169.9">GND</text>
<text x="170.5" y="175.7">24</text>
<text x="231.8" y="175.5">GND</text>
</g>
<g font-size="2.2">
<text x="71.3" y="118.3">hal_parport</text>
<text x="72.2" y="115.8">LinuxCNC</text>
<text x="69.9" y="120.8">confgured as</text>
<text x="73.8" y="120.8">i</text>
<text x="74" y="123.3">output</text>
<text x="212.8" y="191">LaserSaur.qet</text>
<text x="262.2" y="189.7">LaserSaur.qet</text>
<text x="17.9" y="195.2">Emissionne</text>
<text x="282.5" y="195.2">Seite: 4</text>
<text x="16.3" y="198">MODIFICATION</text>
<text x="76.8" y="198">FabLab DD</text>
<text x="132" y="198">ORIGINE</text>
<text x="282.5" y="198">Seite: 10</text>
</g>
<g font-size="1.9">
<text x="47.6" y="192.1">DESSINE</text>
<text x="47.7" y="197.7">APROUV</text>
<text x="7.6" y="198">REV</text>
</g>
<text font-size="1.7" x="41.7" y="197.6">FIRME</text>
<text font-size="1.6" x="47.6" y="194.8">CONTROL</text>
</svg>
